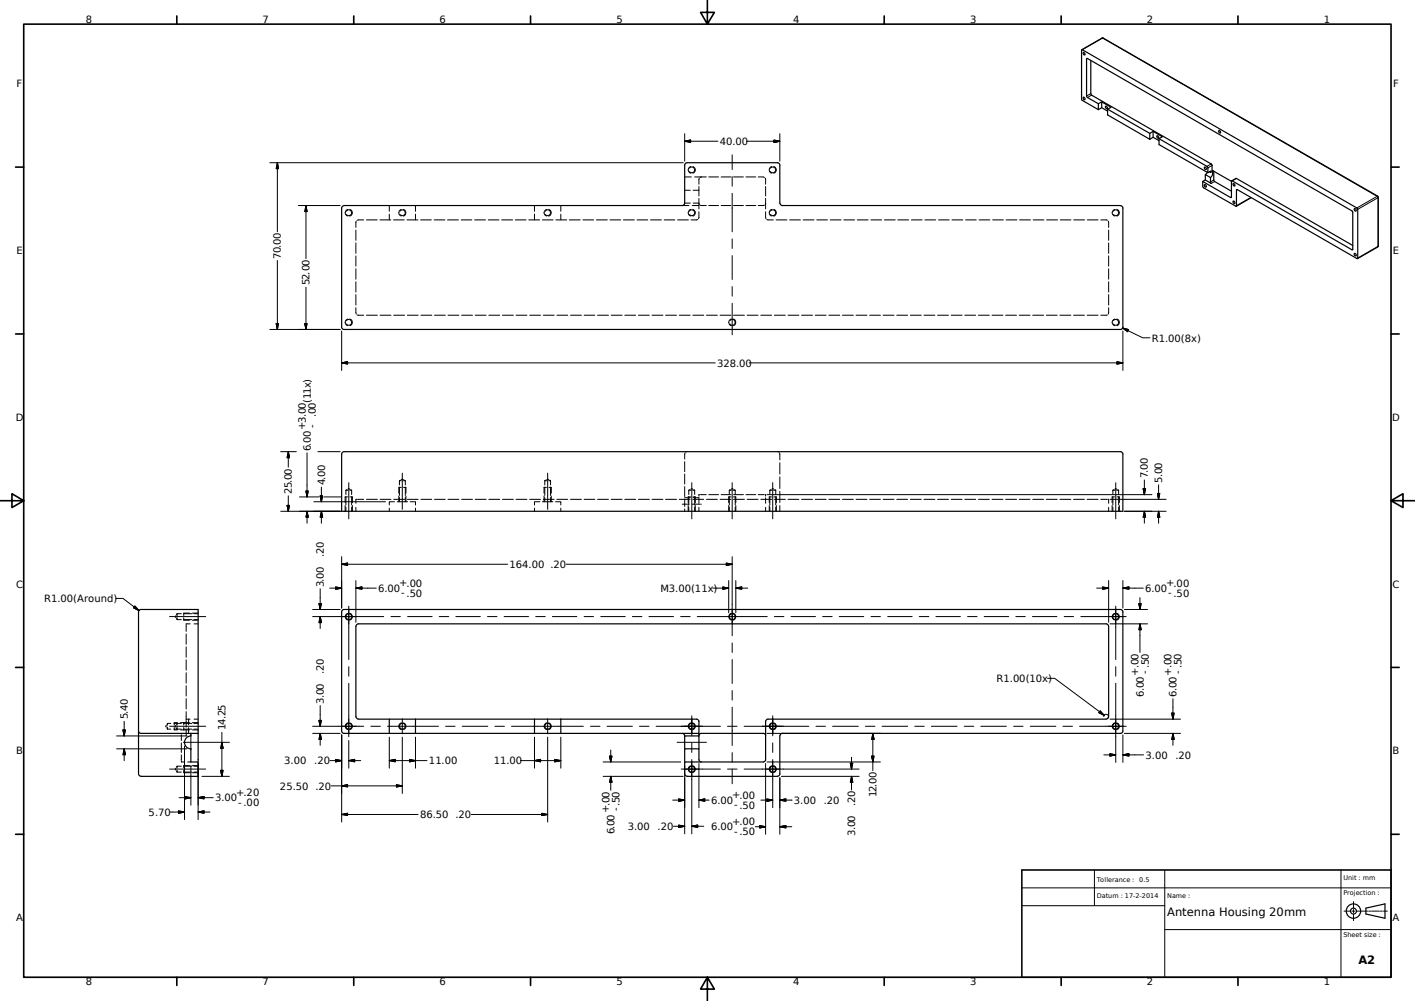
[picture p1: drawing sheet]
<svg xmlns="http://www.w3.org/2000/svg" width="594mm" height="420mm" viewBox="0 0 594 420" stroke-linecap="round" stroke-linejoin="round" font-family="sans-serif">
<g fill="none" stroke="#000" stroke-width=".5">
<path d="M463.1 16h-.5l-8.5 4.9M463.2 16l115.2 66.3M454.8 22l.6 .3v.8l-.6-.5zM458 25.4v13.9l.3 .6 50.4 29 .2 3 .3-.2 7.8 4.4M454.4 42.1l6.7 3.9M454.4 42.2l-.3-.4 .1-20.9 115.7 66.5 .1 21.1-50.5-28.9M454.8 40.9l.6 .2v.8l-.4-.2zM461.1 43.5l-4.5-2.6-.4-.6 .2-15.8 111.2 64M462.5 42.8v2.4M465 45.8l1.5-.8-4-2.2-1.4 .7v2.5l1.4-.8 2.5 1.5M465 45.8v2.4l17.7 10.3M465 45.8l17.7 10.2"/>
<path d="M482.7 56l1.4-.8 3.9 2.2-1.4 .8M482.7 58.5l1.4-.9 2.5 1.4M482.7 56v2.5M484.1 55.2v2.4M485.7 57l.7 .3v.8l-.7-.5zM486.6 58.2l20.3 11.7 .2 2.6-20.5-11.8zM511.7 54.8l.6 .3v.8l-.4-.2zM504.9 76.2v2l.4 .7 13.6 7.7 .2-6.8 .4-.2M505.7 70.1l.6 .3v.8l-.6-.5zM506 73.3l2.2 1.2v2.1l.3 .4-2.5-1.5zM506 75.5l-1.1 .7 11.7 6.7 .4-.3v-6.5M506.9 72.3l-.9 1"/>
<path d="M507.8 72.1l.4 .2M508.2 72.3l.6-.1 .3 .5-.1 .7-.8 1.1M508.2 72.3v-.4l-1.1 .6M509.6 71.9v3.6l.3 .7 7.1 4.1M517 76.1l.3-.2 50.3 28.9M517.1 75.9l1.9-1.1 49 28.2M517.7 77.1l.7 .2v.8l-.7-.5zM144.4 86.3l-.7 .3-.3 .7v50l.3 .7 .7 .3M287.4 85.3l-.3 .7-.7 .3h-141.9M287.5 85.3v-16l.3-.7 .6-.3 38.4 .1 .6 .9v16M327.5 85.3l.3 .7 .7 .3h141.9M470.4 86.3l.7 .3 .3 .7"/>
<path d="M471.4 87.3v50M525.3 83l-6.3 3.6M567.6 88.5l.4 .6-.1 15.5-.3 .2M578.4 82.4l.3 .4-.1 20.4-.2 .4M578.4 103.7l-8.5 4.9M144.5 138.3h325.9M471.4 137.3l-.3 .7-.7 .3M471.4 190.6l-.3-.7-.7-.3h-325.9l-.8 .3-.3 .7v24h328v-24M471.4 256.8v50M471.4 256.8l-.3-.7-.7-.3h-325.9l-1 .6-.1 50.4 .7 1h91.3M150.4 261.9h314l.7 .2 .3 .7M150.5 261.9l-.7 .2-.4 .7 .1 38 .3 .7 .7 .3"/>
<path d="M465.5 262.8v38M58.2 306.8l.3 .7 .7 .3h24M80.1 307.8v1.1M80.1 314.3v5.5h3.1v5.1M80.2 308.9a2.7 2.7 0 0 0-2.7 2.7 2.7 2.7 0 0 0 2.7 2.7M83.2 319.8v-64l-24.4 .1-.6 .9v68l.3 .7 .7 .3M150.4 301.9h13M174.4 301.9h118l.7 .2 .3 .7v5h-58M174.4 301.9v5.9M174.4 301.9h-11v5.9M224.4 301.9v5.9M235.4 301.9v5.9"/>
<path d="M286.4 307.8l.7 .3 .3 .7M287.5 319.8v-5.5h5.9v4.5l.3 .7 .7 .3M287.5 314.3v-5.4h5.9v5.4M287.5 308.8v.1M293.4 308.8l.3-.7 .7-.3h26l.8 .3 .2 .7M293.4 307.8v1.1M321.4 318.8l-.2 .7-.8 .3h-32.9v5.1l.3 .6 .7 .3M327.4 308.8v16l-.3 .7-.7 .3M464.4 301.9h-142l-.7 .2-.3 .7v16M465.4 300.8l-.3 .7-.7 .3M471.4 306.8l-.3 .7-.7 .3h-141.9l-.7 .3-.3 .7M83.2 324.8v1.1h-24"/>
<path d="M288.4 325.9h38M429 365.2h155v45h-155zM573.5 381.2l8-1.8v6l-8-1.8z"/>
<circle cx="464.5" cy="45.2" r=".55"/>
<circle cx="506" cy="78.1" r=".55"/>
<circle cx="518.1" cy="85" r=".54"/>
<circle cx="569" cy="88.2" r=".56"/>
<circle cx="569" cy="107" r=".56"/>
<circle cx="146.5" cy="258.8" r="1.24"/>
<circle cx="307.4" cy="258.8" r="1.24"/>
<circle cx="468.4" cy="258.8" r="1.25"/>
<circle cx="146.5" cy="304.8" r="1.24"/>
<circle cx="168.9" cy="304.8" r="1.24"/>
<circle cx="230" cy="304.8" r="1.24"/>
<circle cx="290.4" cy="304.8" r="1.24"/>
<circle cx="324.5" cy="304.8" r="1.24"/>
<circle cx="468.4" cy="304.8" r="1.24"/>
<circle cx="290.4" cy="322.8" r="1.25"/>
<circle cx="324.5" cy="322.8" r="1.24"/>
<circle cx="568.2" cy="382.4" r="1.24"/>
<circle cx="568.2" cy="382.4" r="3"/>
</g>
<g fill="none" stroke="#000" stroke-width=".42">
<path d="M462.7 16h.5M454.4 20.9l8.5-4.9 115.3 66.4-8.5 4.9M456.6 24.6l-.4 .1M458 39.3l-1.8 1M458.3 39.9l-1.7 1M287.5 59.3l2.5-.5v1zM287.5 56.1v11.6M290 58.8l-2.5 .5h13.9M313.4 59.3h14l-2.5 .5M324.9 58.8l2.5 .5-2.5 .5zM327.4 56.1v11.6M113.3 68.3h173.5"/>
<path d="M116.5 68.3l.4 2.5h-1zM116.9 70.8l-.5-2.5v29M287.5 79.9h2.3M287.5 74.3h2.8M289.5 70.6l.1-.2a1.22 1.22 0 0 1 1.3-.2 1.22 1.22 0 0 1 .8 1.1l-.2 .7a1.19 1.19 0 0 1-2 0M290 69.9a1.44 1.44 0 0 0-1.1 1.4 1.44 1.44 0 0 0 1.1 1.4M290.9 69.9a1.46 1.46 0 0 1 1 1.4 1.46 1.46 0 0 1-1 1.4M291 79.9h2.4M291.6 74.3h4.9M293.4 78.3v4M293.6 74.8l-.2 2.5M294.4 74.3l-.5 .2"/>
<path d="M297.6 74.3h4.1M302.8 74.3h4.1M307.4 65v6.2M307.4 74.1v4M308 74.3h4.1M313.2 74.3h4.1M318.3 74.3l2.6 .2M321.3 74.8l.1 .5M321.4 75.3v2M321.4 78.3v4M323.5 70.6l.1-.2a1.25 1.25 0 0 1 2.1 .9 1.26 1.26 0 0 1-.7 1.1 1.26 1.26 0 0 1-1.4-.1l-.1-.3M324 69.9a1.47 1.47 0 0 0-1 1.4 1.47 1.47 0 0 0 1 1.4"/>
<path d="M324.9 69.9a1.45 1.45 0 0 1 1 1.4 1.45 1.45 0 0 1-1 1.4M508.5 68.8l-1.8 1M508.9 69.4l-1.8 1.1M509.2 71.7l-.3 .2M509.6 75.5l-1.4 .9M509.9 76.2l-1.4 .8M519.1 74.9l-1.8 1M519.5 79.6l-.4 .2M125.3 86.3h17.5M128.5 86.3l.4 2.5h-.9zM128.9 88.8l-.4-2.5v22.3M145.5 88.6l.1-.2a1.22 1.22 0 0 1 1.7 .1 1.22 1.22 0 0 1-.1 1.7 1.22 1.22 0 0 1-1.7-.2"/>
<path d="M146 87.9a1.41 1.41 0 0 0-1.1 1.4 1.41 1.41 0 0 0 1.1 1.4M146.9 87.9a1.5 1.5 0 0 1 1 1.4 1.5 1.5 0 0 1-1 1.4M149.4 96.6v4.3M149.5 92.8l-.1 2.7M152.7 92.3l-2.8 .1M153.9 92.3h4.5M159.5 92.3h4.6M163.4 86.3v2.4M163.4 89.9v2.4M165.2 92.3h4.5M168 88.6l.1-.2a1.23 1.23 0 0 1 1.6 0 1.23 1.23 0 0 1 .3 1.6l-1.2 .5-.8-.5M168.5 87.9a1.43 1.43 0 0 0-1.1 1.4 1.43 1.43 0 0 0 1.1 1.4"/>
<path d="M169.4 87.9a1.52 1.52 0 0 1 1 1.4 1.52 1.52 0 0 1-1 1.4M170.9 92.3h4.6M174.4 86.3v2.4M174.4 89.9v2.4M176.6 92.3h4.5M182.2 92.3h4.6M187.9 92.3h4.6M193.6 92.3h4.5M199.3 92.3h4.5M205 92.3h4.5M210.6 92.3h4.6M216.3 92.3h4.5"/>
<path d="M222 92.3h4.6M224.4 86.3v2.4M224.4 89.9v2.4M227.7 92.3h4.5M229 88.6l.1-.2a1.23 1.23 0 0 1 1.7 0 1.23 1.23 0 0 1 0 1.8 1.23 1.23 0 0 1-1.7 0l-.1-.2M229.5 87.9a1.41 1.41 0 0 0-1.1 1.4 1.41 1.41 0 0 0 1.1 1.4M230.4 87.9a1.5 1.5 0 0 1 1 1.4 1.5 1.5 0 0 1-1 1.4M233.4 92.3h4.5M235.4 86.3v2.4M235.4 89.9v2.4M239 92.3h4.6M244.7 92.3h4.5"/>
<path d="M250.4 92.3h4.6M256.1 92.3h4.5M261.7 92.3h4.6M267.5 92.3h4.5M273.1 92.3h4.6M278.8 92.3h4.5M284.5 92.3h4.5M286.4 86.3h2.8M287.5 85.3h2.3M289.5 88.6l.1-.2a1.22 1.22 0 0 1 1.8 .1 1.22 1.22 0 0 1-.2 1.7 1.22 1.22 0 0 1-1.7-.2M290 87.9a1.41 1.41 0 0 0-1.1 1.4 1.41 1.41 0 0 0 1.1 1.4M290.6 86.3h2.8"/>
<path d="M290.9 87.9a1.5 1.5 0 0 1 1.1 1.4 1.5 1.5 0 0 1-1.1 1.4M291 85.3h2.4M292.9 92.2l-2.8 .1M293.4 83.3v4.4M293.4 88.9l-.1 2.9M293.4 85.3l.2 .5M293.9 86.1l2.6 .2M297.6 86.3h4.1M302.8 86.3h4.1M307.4 81.1v16.2M308 86.3h4.1M313.2 86.3h4.1"/>
<path d="M320.9 86.1l-2.6 .2M321.4 83.3v4.4M321.4 88.9l.2 2.9M321.4 85.3l-.1 .5M321.9 92.2l2.8 .1M323.5 88.6l.1-.2a1.25 1.25 0 0 1 1.4-.2 1.25 1.25 0 0 1 .7 1.1 1.26 1.26 0 0 1-.9 1.1 1.26 1.26 0 0 1-1.3-.4M324 87.9a1.43 1.43 0 0 0-1 1.4 1.43 1.43 0 0 0 1 1.4M324.9 87.9a1.5 1.5 0 0 1 1 1.4 1.5 1.5 0 0 1-1 1.4M325.8 92.3h4.6M331.5 92.3h4.5M337.2 92.3h4.5M342.9 92.3h4.5"/>
<path d="M348.6 92.3h4.5M354.3 92.3h4.5M359.9 92.3h4.6M365.6 92.3h4.5M371.3 92.3h4.6M376.9 92.3h4.6M382.6 92.3h4.5M388.3 92.3h4.6M394 92.3h4.5M399.7 92.3h4.5M405.4 92.3h4.5M411 92.3h4.6"/>
<path d="M416.8 92.3h4.4M422.4 92.3h4.6M428 92.3h4.6M433.8 92.3h4.5M439.4 92.3h4.6M445.1 92.3h4.5M450.8 92.3h4.6M456.5 92.3h4.5M462.1 92.3l2.9 .1M465.3 92.8l.2 2.7M465.5 96.6v4.3M467.5 88.6l.1-.2a1.22 1.22 0 0 1 1.7 .1 1.22 1.22 0 0 1-.1 1.7 1.22 1.22 0 0 1-1.7-.2"/>
<path d="M468 87.9a1.41 1.41 0 0 0-1.1 1.4 1.41 1.41 0 0 0 1.1 1.4M468.9 87.9a1.5 1.5 0 0 1 1.1 1.4 1.5 1.5 0 0 1-1.1 1.4M517 82.6l-.4 .3M525.1 82.9l-6 3.4M570 87.9l8.5-4.9v20.4l-8.5 4.9M578.4 82.3l-.2 .1 .3 .6 .2-.2M116.4 109.3v29M149.4 102v4.3M149.4 107.4v4.3M149.4 112.8v4.4M149.4 118.3v4.3M307.4 100.3v4"/>
<path d="M307.4 107.3v10M465.5 102v4.3M465.5 107.4v4.3M465.5 112.8v4.4M465.5 118.3v4.3M568 104.6l-.4 .2M578.7 103.2l-.3 .5M113.3 138.3h29.5M115.9 135.8h1l-.4 2.5zM115.9 135.8l.6 2.5M128 135.8h.9l-.4 2.5zM128 135.8l.5 2.5"/>
<path d="M128.5 120.6v17.7M143.4 138.9v16.6M145.5 134.6l.1-.3a1.24 1.24 0 0 1 1.7 .1 1.24 1.24 0 0 1 0 1.7 1.24 1.24 0 0 1-1.7 .1l-.1-.2M146 133.9a1.44 1.44 0 0 0-1.1 1.4 1.44 1.44 0 0 0 1.1 1.4M146.9 133.9a1.45 1.45 0 0 1 1.1 1.4 1.45 1.45 0 0 1-1.1 1.4M149.4 123.7v4.3M149.4 129.1l.1 2.7M149.9 132.2l2.8 .1M153.9 132.3h4.5M159.6 132.3h4.5M165.3 132.3h4.6M171 132.3h4.6"/>
<path d="M176.7 132.3h4.6M182.4 132.3h4.5M188.1 132.3h4.5M193.8 132.3h4.6M199.5 132.3h4.6M205.2 132.3h4.6M210.9 132.3h4.6M216.7 132.3h4.5M222.4 132.3h4.5M228.1 132.3h4.6M233.8 132.3h4.6M239.5 132.3h4.6"/>
<path d="M245.2 132.3h4.5M250.9 132.3h4.6M256.6 132.3h4.6M262.3 132.3h4.6M268 132.3h4.6M273.7 132.3h4.6M279.5 132.3h4.5M285.2 132.3h4.6M290.9 132.3h4.6M296.6 132.3h4.6M302.3 132.3h4.6M306.4 134.6a1.23 1.23 0 0 1 1.4-.5 1.23 1.23 0 0 1 .9 1.2l-.2 .7a1.24 1.24 0 0 1-2.1 0"/>
<path d="M307 133.9a1.47 1.47 0 0 0-1.1 1.4 1.47 1.47 0 0 0 1.1 1.4M307.4 120.3v4M307.4 127.3v13.2M307.9 133.9a1.47 1.47 0 0 1 1 1.4 1.47 1.47 0 0 1-1 1.4M308 132.3h4.5M313.7 132.3h4.6M319.4 132.3h4.6M325.1 132.3h4.6M330.8 132.3h4.6M336.5 132.3h4.6M342.3 132.3h4.5M348 132.3h4.5"/>
<path d="M353.7 132.3h4.6M359.4 132.3h4.6M365.1 132.3h4.5M370.8 132.3h4.5M376.5 132.3h4.6M382.2 132.3h4.6M387.9 132.3h4.6M393.6 132.3h4.6M399.4 132.3h4.5M405.1 132.3h4.5M410.8 132.3h4.5M416.5 132.3h4.6"/>
<path d="M422.2 132.3h4.6M427.9 132.3h4.5M433.6 132.3h4.5M439.3 132.3h4.6M445 132.3h4.6M450.7 132.3h4.6M456.4 132.3h4.6M465 132.2l-2.9 .1M465.5 123.7v4.3M465.5 129.1l-.2 2.7M467.5 134.6l.1-.3a1.24 1.24 0 0 1 1.7 .1 1.24 1.24 0 0 1 0 1.7 1.24 1.24 0 0 1-1.7 .1l-.1-.2M468 133.9a1.44 1.44 0 0 0-1.1 1.4 1.44 1.44 0 0 0 1.1 1.4"/>
<path d="M468.9 133.9a1.45 1.45 0 0 1 1.1 1.4 1.45 1.45 0 0 1-1.1 1.4M471.4 137.7l2.4 .6-.4 .9zM471.4 138.9v16.6M473.8 138.4l-2.4-.7 8.3 4.1h3.1M143.4 152.3l2.5-.5v1zM145.9 151.8l-2.5 .5h156.9M314.6 152.3h156.8M468.9 151.8l2.5 .5-2.5 .5zM471.4 152.3l-2.5 .5M117.8 189.6h6.6M121 189.6l.5 2.5h-1zM121.5 192.1l-.5-2.5v6.5"/>
<path d="M128.9 190.1v18.5l-.4-2.5M133.5 189.6h9.3M168.9 198.6v15.2M229.9 198.6v15.2M287.5 193.8v4.2M287.5 199v4.2M287.6 190.1l-.1 2.6M288.4 189.6l-.5 .1M326.4 189.6l.6 .1M327.3 190.1l.1 2.9M327.4 194.2v4.8M117.8 214.6h25.5"/>
<path d="M120.5 212.1h1l-.5 2.5zM121 208.1v6.5l-.5-2.5M125.7 208.6h8.2M128.5 206.1h.9l-.5 2.5zM128.9 214.6l.5 2.5h-.9zM129.4 217.1l-.5-2.5v5M131.8 210.6h14.5M134.4 208.1h1.1l-.6 2.5zM134.4 208.1l.5 2.5M134.9 204.4v6.2M134.9 214.6l.6 2.5h-1.1zM135.5 217.1l-.6-2.5v5"/>
<path d="M135.9 208.6h7.4M144.9 212.2v2.4M145.2 205.8h.8M145.2 205.8v1.8M145.2 208.4v3.5M145.2 212.8v1.8M145.6 205.5l-.4 .3M145.9 208.6h-1v2.4M146 205.3l.4-.2 .5 .2M146.4 202.6v15.2M146.5 210.6h15.4M146.9 205.8h.7"/>
<path d="M146.9 208.6h1.1v2.4M147.3 205.5l.3 .3M147.6 205.8v1.8M147.6 208.4v3.5M147.6 212.8v1.8M148 212.2v2.4M149.4 213v1.6M149.8 209.6h-.4v1.6M150.1 209.6h2.6M153.9 209.6h4.5M159.6 209.6h4.5M163.4 213.3v1.3"/>
<path d="M165.3 209.6h4.6M165.6 210.6h-2.2v1.4M166.7 210.6h4.4M167.4 208.2v2.4M167.7 204.4v3.5M167.7 208.8v1.8M168.1 201.5l-.4 .3M168.5 204.6h-1.1v2.4M168.5 201.8h-.8v1.8M168.5 201.3l.4-.2 .5 .2M169.3 201.8h.9v1.8M169.4 204.6h1v2.4"/>
<path d="M169.7 201.5l.5 .3M170.2 204.4v3.5M170.2 208.8v1.8M170.4 208.2v2.4M171 209.6h4.6M172.2 210.6h2.2v1.4M174.4 213.3v1.3M176.7 209.6h4.6M182.4 209.6h4.5M188.1 209.6h4.5M193.8 209.6h4.6M199.5 209.6h4.6"/>
<path d="M205.2 209.6h4.6M210.9 209.6h4.6M216.7 209.6h4.5M222.4 209.6h4.5M224.4 213.3v1.3M226.6 210.6h-2.2v1.4M227.7 210.6h4.4M228.1 209.6h4.6M228.4 208.2v2.4M228.7 204.4v3.5M228.7 208.8v1.8M229.1 201.5l-.4 .3"/>
<path d="M229.4 204.6h-1v2.4M229.6 201.8h-.9v1.8M229.6 201.3l.3-.2 .4 .2M230.3 201.8h.8v1.8M230.4 204.6h1.1v2.4M230.7 201.5l.4 .3M231.1 204.4v3.5M231.1 208.8v1.8M231.5 208.2v2.4M233.2 210.6h2.3v1.4M233.8 209.6h4.6M235.4 213.3v1.3"/>
<path d="M239.5 209.6h4.6M245.2 209.6h4.5M250.9 209.6h4.6M256.6 209.6h4.6M262.3 209.6h4.6M268 209.6h4.6M273.7 209.6h4.6M279.5 209.6h4.5M285.2 209.6h4.6M286.4 211.6h2.8M287.5 208.9h2.3M287.5 204.2v4.2"/>
<path d="M287.5 209.5v3.1M287.5 213.6v1M288.9 212.2v2.4M289.2 205.8h.8M289.2 205.8v1.8M289.2 208.4v3.5M289.2 212.8v1.8M289.6 205.5l-.4 .3M289.9 208.6h-1v2.4M290 205.3l.4-.2 .4 .2M290.4 202.6v15.2M290.6 211.6h3.1"/>
<path d="M290.8 205.8h.8M290.9 209.6h4.6M290.9 208.6h1v2.4M291 208.9h2.4M291.3 205.5l.4 .3M291.6 205.8v1.8M291.6 208.4v3.5M291.6 212.8v1.8M291.9 212.2v2.4M293.4 209v2.2M293.4 213v1.6M293.7 207.6h-.3v.7"/>
<path d="M294.1 211.6h.3M294.1 207.6h2.4M296.6 209.6h4.6M297.6 207.6h4.1M302.3 209.6h4.6M302.8 207.6h4.1M305.9 212.2v2.4M306.2 205.8h.8M306.2 205.8v1.8M306.2 208.4v3.5M306.2 212.8v1.8M306.6 205.5l-.4 .3"/>
<path d="M306.9 208.6h-1v2.4M307 205.3l.4-.2 .5 .2M307.4 202.6v15.2M307.8 205.8h.9M307.9 208.6h1v2.4M308 209.6h4.5M308 207.6h4.1M308.2 205.5l.5 .3M308.7 205.8v1.8M308.7 208.4v3.5M308.7 212.8v1.8M308.9 212.2v2.4"/>
<path d="M313.2 207.6h4.1M313.7 209.6h4.6M318.3 207.6h2.4M319.4 209.6h4.6M321.1 207.6h.3v.7M321.4 209v2.2M321.4 213v1.6M322 207.6h2.3M323 212.2v2.4M323.2 205.8h.8M323.2 205.8v1.8M323.2 208.4v3.5"/>
<path d="M323.2 212.8v1.8M323.6 205.5l-.4 .3M323.9 208.6h-.9v2.4M324 205.3l.4-.2 .5 .2M324.4 202.6v15.2M324.5 207.6h143.8M324.9 205.8h.8M324.9 208.6h1v2.4M325.1 209.6h4.6M325.2 205.5l.5 .3M325.7 205.8v1.8M325.7 208.4v3.5"/>
<path d="M325.7 212.8v1.8M325.9 212.2v2.4M327.4 200.2v4.8M327.4 206.2v4.8M327.4 212.2v2.4M330.8 209.6h4.6M336.5 209.6h4.6M342.3 209.6h4.5M348 209.6h4.5M353.7 209.6h4.6M359.4 209.6h4.6M365.1 209.6h4.5"/>
<path d="M370.8 209.6h4.5M376.5 209.6h4.6M382.2 209.6h4.6M387.9 209.6h4.6M393.6 209.6h4.6M399.4 209.6h4.5M405.1 209.6h4.5M410.8 209.6h4.5M416.5 209.6h4.6M422.2 209.6h4.6M427.9 209.6h4.5M433.6 209.6h4.5"/>
<path d="M439.3 209.6h4.6M445 209.6h4.6M450.7 209.6h4.6M456.4 209.6h4.6M462.1 209.6h2.7M465.1 209.6h.4v1.6M465.5 213v1.6M466 209.6h2.3M466.9 212.2v2.4M467.2 205.8h.8M467.2 205.8v1.8M467.2 208.4v3.5"/>
<path d="M467.2 212.8v1.8M467.6 205.5l-.4 .3M467.9 208.6h-1v2.4M468 205.3l.4-.2 .4 .2M468.4 202.6v15.2M468.6 209.6h21M468.6 207.6h15M468.8 205.8h.8v1.8M468.9 208.6h1.1v2.4M469.3 205.5l.3 .3M469.6 208.4v3.5M469.6 212.8v1.8"/>
<path d="M470 212.2v2.4M472 214.6h17.6M479.9 205.1h1.1l-.5 2.5zM480.4 201.5v6.1l-.5-2.5M480.5 214.6l.5 2.5h-1.1zM481 217.1l-.6-2.5v5M486 207.1h.9l-.5 2.5zM486.4 214.6l.5 2.5h-.9zM486.4 203.5v6.1l-.4-2.5M486.9 217.1l-.5-2.5v5M143.4 236.8l2.5-.5v1.1zM143.4 233.7v21.5"/>
<path d="M145.9 236.3l-2.5 .5h69.7M237.7 236.8h69.7l-2.5 .6M304.9 236.3l2.5 .5-2.5 .6zM307.4 233.7v33.2M48.6 251.2h3l6.8 5.1-2.3-1.2M56.6 254.4l1.8 1.9-2.3-1.2zM71.2 258.8h15.2M73.9 258.4l-.3 .4 .3 .5M74.1 259.6l.3 .5M74.4 257.6v.8M74.4 259.2v.9M74.4 257.6h1.7"/>
<path d="M74.4 257.6l-.3 .5M77 257.6h3.5M77.2 259.3v1h2.4M79.6 257.3h-2.4v1.1M80.8 257.3h2.4M81.4 257.6h1.8M131.2 258.8h29.9M131.2 255.8h11.6M133.9 253.3h1l-.5 2.5zM134.4 258.8l.5 2.6h-1zM134.4 247.1v8.7l-.5-2.5M138.4 246.9h5l-2.5 .4"/>
<path d="M140.9 246.4l2.6 .5-2.6 .4zM143.2 258.8h6.4M146 257.5a1.41 1.41 0 0 0-1.1 1.3 1.41 1.41 0 0 0 1.1 1.4M146.4 255.6v6.4M146.4 254.4v22.4M146.9 257.4a1.5 1.5 0 0 1 1 1.4 1.5 1.5 0 0 1-1 1.5M149.4 246.9l2.6-.5v.9zM149.4 243.7v15M149.4 258.9v2.3M152 246.4l-2.6 .5h8.6M164.1 258.8h4M171.1 258.8h10.3"/>
<path d="M184.4 258.8h4M191.4 258.8h10.3M204.7 258.8h4M211.6 258.8h10.3M224.9 258.8h4M231.9 258.8h10.3M245.2 258.8h4M252.2 258.8h10.3M265.5 258.8h4M272.5 258.8h10.3M285.8 258.8h4M292.7 258.8h29.4"/>
<path d="M299.3 246.9h6.6l-2.4 .4M303.5 246.4l2.5 .5-2.5 .4zM305.9 243.7v13.5M307 257.5a1.43 1.43 0 0 0-1.1 1.3 1.43 1.43 0 0 0 1.1 1.4M307.4 255.6v6.4M307.9 257.4a1.53 1.53 0 0 1 1 1.4 1.53 1.53 0 0 1-1 1.5M308.9 246.9l2.5-.5v.9zM308.9 243.7v13.5M311.4 246.4l-2.5 .5h5M325.1 258.8h4M332.1 258.8h10.3M345.4 258.8h4"/>
<path d="M352.4 258.8h10.2M365.7 258.8h3.9M372.7 258.8h10.3M385.9 258.8h4M392.9 258.8h10.3M406.2 258.8h4M413.2 258.8h10.3M426.5 258.8h4M433.4 258.8h10.3M446.8 258.8h3.9M453.8 258.8h19M460.4 246.9h5.1l-2.6 .4"/>
<path d="M462.9 246.4l2.6 .5-2.6 .4zM465.3 258.8h6.3M465.5 243.7v15M465.5 258.9v2.3M468 257.5a1.41 1.41 0 0 0-1.1 1.3 1.41 1.41 0 0 0 1.1 1.4M468.4 255.6v6.4M468.4 254.4v22.4M468.9 257.4a1.5 1.5 0 0 1 1.1 1.4 1.5 1.5 0 0 1-1.1 1.5M471.4 246.9l2.6-.5v.9zM471.4 243.7v11.5M472 255.8h9.8M474 246.4l-2.6 .5h8.6"/>
<path d="M478.2 253.3h.9l-.5 2.5zM478.6 250.9v4.9l-.4-2.5M74.4 260.1h1.7M77 260.1h3.5M78.2 262.5v2.5M78.2 266.1v4.3M78.2 271.5v4.4M78.2 277v4.3M79.8 261.9h-1.6v.3M80.8 260.3h2.4M81.4 260.1h1.8M81.5 261.9h1.7"/>
<path d="M134.9 261.4l-.5-2.6v5M146.4 279.8v4M307.4 269.9v4M307.4 276.8v10.1M466 261.9h2.3M468.4 279.8v4M468.6 261.9h13.2M478.6 261.9l.5 2.4h-.9zM479.1 264.3l-.5-2.4v12M78.2 282.4v4.3M78.2 287.8v4.3M78.2 293.2v4.4"/>
<path d="M78.2 298.7v2.5M134.4 296.1v8.7l-.5-2.4M146.4 286.8v22.4M307.4 289.9v4M307.4 296.8v16.1M439.8 284.7h3l20.8 15.6-2.3-1.2M461.9 298.4l1.7 1.9-2.3-1.2zM468.4 286.8v33.2M491.9 299.3h1.1l-.6 2.6zM492.4 293.3v8.6l-.5-2.6M49 308.9h29.5M49 314.3h29.5"/>
<path d="M51.6 306.4h1l-.5 2.5zM52.1 302.7v6.2l-.5-2.5M52.1 314.3l.5 2.5h-1zM52.6 316.8l-.5-2.5v5M69.9 304.4l-.3 .5 .3 .3M70.1 305.7l.3 .3M70.3 303.6v.8M70.3 305.2v.8M70.3 303.6h1.4M70.3 306h1.4M70.4 303.6l-.3 .4M71.2 304.8h15.2"/>
<path d="M73 303.6h3.1M73 306h3.1M73.1 305.4v1h1.4M73.9 304.4l-.3 .5 .3 .3M74.1 304l.3-.4v.8M74.4 305.2v.8l-.3-.3M74.5 303.3h-1.4v1M75.8 303.3h3.8M75.8 306.4h3.8M76.1 319.5v.3h1.4M76.1 307.8v.3M76.1 308.5v2.3"/>
<path d="M76.1 311.8v4M76.1 316.8v2.4M77 311.6h19.3M77 303.6h3.5M77 306h3.5M77.2 303.3v1M77.2 305.4v1M77.5 313.2v9.5M78.2 301.5v.7M78.2 302.5v2.7M78.2 306.4v2.4M78.2 301.9h1.6"/>
<path d="M78.8 319.8h1.3M79.2 301.9v2.3M79.2 305.4v2.4M80.1 308.4v6.3M80.8 303.3h2.4M80.8 306.4h2.4M81.4 303.6h1.8M81.4 306h1.8M81.5 301.9h1.7M93.1 311.6l.6 2.5h-1.1zM93.1 307.4v18.5M93.1 311.6l.6 2.5"/>
<path d="M131.2 304.8h21.5M131.2 307.8h11.6M133.9 302.4h1l-.5 2.5zM134.4 307.8l.5 2.6h-1zM134.9 310.4l-.5-2.6v5M138.5 319.3h4.9l-2.5 .5M140.9 318.7l2.6 .6-2.6 .5zM143.2 304.8h6.4M143.4 308.5v36.5M146 303.4a1.44 1.44 0 0 0-1.1 1.4 1.44 1.44 0 0 0 1.1 1.4M146.4 319.3l2.5-.6v1.1zM146.4 301.7v6.3"/>
<path d="M146.4 310.8v11.6M146.9 303.4a1.45 1.45 0 0 1 1.1 1.4 1.45 1.45 0 0 1-1.1 1.4M148.9 318.7l-2.5 .6h5M155.7 304.8h4M162.7 304.8h21.4M163.4 319.3l2.5-.6v1.1zM163.4 309.4v13M165.9 318.7l-2.5 .6h15.9M168.5 303.4a1.47 1.47 0 0 0-1.1 1.4 1.47 1.47 0 0 0 1.1 1.4M168.9 301.7v6.3M168.9 309.4v23.6M169.4 303.4a1.47 1.47 0 0 1 1 1.4 1.47 1.47 0 0 1-1 1.4"/>
<path d="M171.9 318.7l2.5 .6-2.5 .5zM174.4 309.4v13M174.4 319.3l-2.5 .5M187.1 304.8h4M194 304.8h10.8M207.8 304.8h4M214.7 304.8h30.2M218.5 319.3h16.9l-2.5 .5M224.4 319.3l2.6-.6v1.1zM224.4 309.4v13M227 318.7l-2.6 .6M229.5 303.4a1.44 1.44 0 0 0-1.1 1.4 1.44 1.44 0 0 0 1.1 1.4"/>
<path d="M229.9 301.7v6.3M229.9 309.4v35.6M230.4 303.4a1.45 1.45 0 0 1 1.1 1.4 1.45 1.45 0 0 1-1.1 1.4M232.9 318.7l2.6 .6-2.6 .5zM235.4 309.4v13M247.9 304.8h4M253.2 319.8h32.6M254.9 304.8h10.6M255.9 317.4h1l-.5 2.4zM256.4 314.8v5l-.5-2.4M268.5 304.8h4M275.5 304.8h27"/>
<path d="M284.3 311.6h12.3M287.3 304.8h6.3M290 303.4a1.44 1.44 0 0 0-1.1 1.4 1.44 1.44 0 0 0 1.1 1.4M290.4 319.6v6.4M290.4 301.7v6.3M290.4 300.5v8.3M290.4 311.8v4M290.4 318.8v31.2M290.9 303.4a1.45 1.45 0 0 1 1.1 1.4 1.45 1.45 0 0 1-1.1 1.4M305.4 304.8h4M307.4 315.9v4M312.4 304.8h27.2"/>
<path d="M321.2 304.8h6.4M322 319.8h2.3M322 307.8h2.3M324 303.4a1.47 1.47 0 0 0-1 1.4 1.47 1.47 0 0 0 1 1.4M324.4 319.6v6.4M324.4 301.7v6.3M324.4 300.5v8.3M324.4 311.8v4M324.4 318.8v20.2M324.5 319.8h45.1M324.5 307.8h45.1M324.9 303.4a1.45 1.45 0 0 1 1 1.4 1.45 1.45 0 0 1-1 1.4"/>
<path d="M342.6 304.8h4M349.6 304.8h10.8M357.5 317.9v4.9l-.5-2.5M363.3 304.8h4M366 317.4h1l-.5 2.4zM366 317.4l.5 2.4M366.5 307.8l.5 2.6h-1zM367 310.4l-.5-2.6v15.6M370.3 304.8h10.8M384 304.8h4M391 304.8h10.8M404.8 304.8h4"/>
<path d="M411.8 304.8h10.7M425.6 304.8h3.9M432.6 304.8h10.7M446.3 304.8h4M453.3 304.8h19.5M463.4 300.8a.99 .99 0 0 1 1.4-.9 .99 .99 0 0 1 .4 1.5M463.4 316.8h5l-2.4 .6M465.3 304.8h6.3M466 316.3l2.4 .5-2.4 .6zM466 301.9h2.3M468 303.4a1.44 1.44 0 0 0-1.1 1.4 1.44 1.44 0 0 0 1.1 1.4M468.4 301.7v6.3"/>
<path d="M468.6 301.9h27M468.9 303.4a1.45 1.45 0 0 1 1.1 1.4 1.45 1.45 0 0 1-1.1 1.4M471.4 316.8l2.6-.5v1.1zM471.4 308.5v11.5M472 307.8h23.6M474 316.3l-2.6 .5h8.7M492.4 307.8l.6 2.6h-1.1zM493 310.4l-.6-2.6v5M71.2 322.8h15.2M73.9 322.4l-.3 .4 .3 .5M74.1 323.6l.3 .5M74.4 321.6v.8"/>
<path d="M74.4 323.3v.8M74.4 321.6h1.7M74.4 324.1h1.7M74.4 321.6l-.3 .4M75.2 334.8h4.9M77 321.6h3.5M77 324.1h3.5M77.2 323.3v1h2.4M77.5 322.9v21.1M77.7 334.3l2.4 .5-2.4 .5zM79.6 321.3h-2.4v1M80.1 321.4v1.3"/>
<path d="M80.1 322.9v15.1M80.1 334.8l-2.4 .5M80.8 321.3h2.4M80.8 324.3h2.4M81.4 321.6h1.8M81.4 324.1h1.8M83.2 334.8l2.5-.5v1zM83.2 320.5v2.2M83.2 322.9v21.1M84.8 325.9h11.5M85.7 334.3l-2.5 .5h6.3M92.6 323.3h1.1l-.6 2.6z"/>
<path d="M92.6 323.3l.6 2.6M139.1 329.9h29.8l-2.5 .4M143.4 329.9l2.5-.5v.9zM145.9 329.4l-2.5 .5M166.4 329.4l2.5 .5-2.5 .4zM253.2 325.9h33.6M256.4 325.9l.5 2.4h-1zM256.9 328.3l-.5-2.4v5.8M282.4 335.8h5.1l-2.6 .5M284.9 335.3l2.6 .5-2.6 .5zM286 322.8h16.5M287.3 322.8h6.3"/>
<path d="M287.5 321.4v1.3M287.5 322.9v27.1M290 321.5a1.41 1.41 0 0 0-1.1 1.3 1.41 1.41 0 0 0 1.1 1.4M290.9 321.4a1.5 1.5 0 0 1 1.1 1.4 1.5 1.5 0 0 1-1.1 1.5M293.4 335.8l2.5-.5v1zM293.4 320.5v2.2M293.4 322.9v16.1M295.9 335.3l-2.5 .5h4.4M305.4 322.8h4M307.4 322.9v6.1M312.4 322.8h48.3M319.4 335.8h5l-2.5 .5"/>
<path d="M321.2 322.8h6.4M321.4 320.5v2.2M321.4 322.9v27.3M321.9 335.3l2.5 .5-2.5 .5zM324 321.5a1.43 1.43 0 0 0-1 1.3 1.43 1.43 0 0 0 1 1.4M324.9 321.4a1.5 1.5 0 0 1 1 1.4 1.5 1.5 0 0 1-1 1.5M327.4 335.8l2.5-.5v1zM327.4 326.4v23.8M328 325.9h32.7M329.9 335.3l-2.5 .5h5.1M357 320.3h1l-.5 2.5zM357.5 325.9l.5 2.4h-1z"/>
<path d="M358 328.3l-.5-2.4v5.7M71.3 340.8h6.2l-2.6 .6M74.9 340.3l2.6 .5-2.6 .6zM83.2 340.8l2.5-.5v1.1zM85.7 340.3l-2.5 .5h4.9M143.4 341.9l2.5-.5v.9zM145.9 341.4l-2.5 .5h32.1M197.9 341.9h32l-2.5 .4M227.4 341.4l2.5 .5-2.5 .4zM282.8 346.8h4.7l-2.6 .5M284.9 346.3l2.6 .5-2.6 .5zM290.4 346.8l2.5-.5v1z"/>
<path d="M292.9 346.3l-2.5 .5h5.1M317.1 347h4.3M319 346.5l2.4 .5-2.4 .5zM321.4 347l-2.4 .5M327.4 347l2.5-.5v1zM329.9 346.5l-2.5 .5h5M429 372.7h155M459.5 365.2v15M489 365.2v45M563 365.2v45M568.3 378.4v2.7M584 365.2h-155v45"/>
<path d="M429 380.2h60M489 390.2h95M564.3 382.4h2.6M567.6 382.4h1.3M568.3 381.7v1.4M568.3 383.8v2.6M569.6 382.4h2.7M572.5 382.4h1.7M574.6 382.4h.8M575.8 382.4h3.4M579.6 382.4h.8M580.8 382.4h1.7"/>
</g>
<g fill="none" stroke="#000" stroke-width=".69">
<path d="M10 10.1h574v400.1h-574zM74.2 6.7v3.4M148.5 6.7v3.4M222.7 6.7v3.4M297 .2v9.9l-2.9-4.9h5.8l-2.9 4.9M371.2 6.7v3.4M445.5 6.7v3.4M519.7 6.7v3.4M6.5 70.1h3.5M584 70.1h3.4M6.5 140.2h3.5M584 140.2h3.4"/>
<path d="M0 210.2h10l-5-3v5.8l5-2.8M584 210.2l5 2.8v-5.8l-5 3h10M6.5 280.1h3.5M584 280.1h3.4M6.5 350.2h3.5M584 350.2h3.4M74.2 410.2v3.4M148.5 410.2v3.4M222.7 410.2v3.4M297 410.2l2.9 5h-5.8l2.9-5v10M371.2 410.2v3.4M445.5 410.2v3.4"/>
<path d="M519.7 410.2v3.4"/>
</g>
<g fill="#000">
<path d="M287.5 59.3l2.5-.5v1zM324.9 58.8l2.5 .5-2.5 .5zM116.5 68.3l.4 2.5h-1zM128.5 86.3l.4 2.5h-.9zM115.9 135.8h1l-.4 2.5zM128 135.8h.9l-.4 2.5zM471.4 137.7l2.4 .6-.4 .9zM143.4 152.3l2.5-.5v1zM468.9 151.8l2.5 .5-2.5 .5zM121 189.6l.5 2.5h-1zM120.5 212.1h1l-.5 2.5zM128.5 206.1h.9l-.5 2.5z"/>
<path d="M128.9 214.6l.5 2.5h-.9zM134.4 208.1h1.1l-.6 2.5zM134.9 214.6l.6 2.5h-1.1zM479.9 205.1h1.1l-.5 2.5zM480.5 214.6l.5 2.5h-1.1zM486 207.1h.9l-.5 2.5zM486.4 214.6l.5 2.5h-.9zM143.4 236.8l2.5-.5v1.1zM304.9 236.3l2.5 .5-2.5 .6zM56.6 254.4l1.8 1.9-2.3-1.2zM133.9 253.3h1l-.5 2.5zM140.9 246.4l2.6 .5-2.6 .4z"/>
<path d="M149.4 246.9l2.6-.5v.9zM303.5 246.4l2.5 .5-2.5 .4zM308.9 246.9l2.5-.5v.9zM462.9 246.4l2.6 .5-2.6 .4zM471.4 246.9l2.6-.5v.9zM478.2 253.3h.9l-.5 2.5zM134.4 258.8l.5 2.6h-1zM478.6 261.9l.5 2.4h-.9zM461.9 298.4l1.7 1.9-2.3-1.2zM491.9 299.3h1.1l-.6 2.6zM51.6 306.4h1l-.5 2.5zM52.1 314.3l.5 2.5h-1z"/>
<path d="M93.1 311.6l.6 2.5h-1.1zM133.9 302.4h1l-.5 2.5zM134.4 307.8l.5 2.6h-1zM140.9 318.7l2.6 .6-2.6 .5zM146.4 319.3l2.5-.6v1.1zM163.4 319.3l2.5-.6v1.1zM171.9 318.7l2.5 .6-2.5 .5zM224.4 319.3l2.6-.6v1.1zM232.9 318.7l2.6 .6-2.6 .5zM255.9 317.4h1l-.5 2.4zM366 317.4h1l-.5 2.4zM366.5 307.8l.5 2.6h-1z"/>
<path d="M466 316.3l2.4 .5-2.4 .6zM471.4 316.8l2.6-.5v1.1zM492.4 307.8l.6 2.6h-1.1zM77.7 334.3l2.4 .5-2.4 .5zM83.2 334.8l2.5-.5v1zM92.6 323.3h1.1l-.6 2.6zM143.4 329.9l2.5-.5v.9zM166.4 329.4l2.5 .5-2.5 .4zM256.4 325.9l.5 2.4h-1zM284.9 335.3l2.6 .5-2.6 .5zM293.4 335.8l2.5-.5v1zM321.9 335.3l2.5 .5-2.5 .5z"/>
<path d="M327.4 335.8l2.5-.5v1zM357 320.3h1l-.5 2.5zM357.5 325.9l.5 2.4h-1zM74.9 340.3l2.6 .5-2.6 .6zM83.2 340.8l2.5-.5v1.1zM143.4 341.9l2.5-.5v.9zM227.4 341.4l2.5 .5-2.5 .4zM284.9 346.3l2.6 .5-2.6 .5zM290.4 346.8l2.5-.5v1zM319 346.5l2.4 .5-2.4 .5zM327.4 347l2.5-.5v1z"/>
</g>
<g font-size="4.8">
<text x="490" y="384.5">Antenna Housing 20mm</text>
<text x="570.3" y="404.5">A2</text>
</g>
<g font-size="4.2">
<text x="36" y="9.8">8</text>
<text x="110.2" y="9.8">7</text>
<text x="184.5" y="9.8">6</text>
<text x="258.8" y="9.8">5</text>
<text x="333" y="9.8">4</text>
<text x="407.2" y="9.8">3</text>
<text x="481.5" y="9.8">2</text>
<text x="555.8" y="9.8">1</text>
<text x="7" y="36.7">F</text>
<text x="584.8" y="36.7">F</text>
<text x="302.2" y="60.8">40.00</text>
<text x="6.9" y="106.6">E</text>
<text x="584.8" y="106.6">E</text>
<text x="118" y="108.5" transform="rotate(-90 118 108.5)">70.00</text>
<text x="130" y="119.8" transform="rotate(-90 130 119.8)">52.00</text>
<text x="483.6" y="143.4">R1.00(8x)</text>
<text x="301.1" y="153.9">328.00</text>
<text x="130.5" y="169.2" transform="rotate(-90 130.5 169.2)">(11x)</text>
<text x="6.7" y="176.7">D</text>
<text x="132.4" y="179.6" transform="rotate(-90 132.4 179.6)">-</text>
<text x="132.6" y="175.1" transform="rotate(-90 132.6 175.1)">.00</text>
<text x="584.5" y="176.7">D</text>
<text x="128.1" y="180.4" transform="rotate(-90 128.1 180.4)">+3.00</text>
<text x="130.5" y="189.3" transform="rotate(-90 130.5 189.3)">6.00</text>
<text x="136.4" y="203.7" transform="rotate(-90 136.4 203.7)">4.00</text>
<text x="482" y="200.7" transform="rotate(-90 482 200.7)">7.00</text>
<text x="487.9" y="202.7" transform="rotate(-90 487.9 202.7)">5.00</text>
<text x="122.6" y="207.3" transform="rotate(-90 122.6 207.3)">25.00</text>
<text x="136" y="233.7" transform="rotate(-90 136 233.7)">.20</text>
<text x="213.9" y="238.4">164.00 .20</text>
<text x="6.8" y="246.7">C</text>
<text x="136" y="246.3" transform="rotate(-90 136 246.3)">3.00</text>
<text x="158.7" y="248.4">6.00</text>
<text x="167.6" y="246">+.00</text>
<text x="168.5" y="250.3">-.50</text>
<text x="277.3" y="248.4">M3.00(11x)</text>
<text x="480.8" y="248.4">6.00</text>
<text x="489.7" y="246">+.00</text>
<text x="490.4" y="250.3">- .50</text>
<text x="584.6" y="246.7">C</text>
<text x="18.6" y="252.8">R1.00(Around)</text>
<text x="136" y="282.8" transform="rotate(-90 136 282.8)">.20</text>
<text x="418.4" y="286.3">R1.00(10x)</text>
<text x="477.8" y="283.6" transform="rotate(-90 477.8 283.6)">+.00</text>
<text x="482.1" y="282.8" transform="rotate(-90 482.1 282.8)">- .50</text>
<text x="491.6" y="283.6" transform="rotate(-90 491.6 283.6)">+.00</text>
<text x="495.9" y="282.8" transform="rotate(-90 495.9 282.8)">- .50</text>
<text x="480.2" y="292.5" transform="rotate(-90 480.2 292.5)">6.00</text>
<text x="494" y="292.5" transform="rotate(-90 494 292.5)">6.00</text>
<text x="136" y="295.3" transform="rotate(-90 136 295.3)">3.00</text>
<text x="53.7" y="301.9" transform="rotate(-90 53.7 301.9)">5.40</text>
<text x="94.7" y="306.6" transform="rotate(-90 94.7 306.6)">14.25</text>
<text x="6.8" y="316.7">B</text>
<text x="584.7" y="316.7">B</text>
<text x="119.3" y="320.8">3.00</text>
<text x="131.9" y="320.8">.20</text>
<text x="180.1" y="320.8">11.00</text>
<text x="207.3" y="320.8">11.00</text>
<text x="480.9" y="318.4">3.00</text>
<text x="493.5" y="318.4">.20</text>
<text x="99.2" y="334">+.20</text>
<text x="117.6" y="331.4">25.50 .20</text>
<text x="307.4" y="335.1">+.00</text>
<text x="368" y="334.7" transform="rotate(-90 368 334.7)">12.00</text>
<text x="90.3" y="336.4">3.00</text>
<text x="99.9" y="338.3">- .00</text>
<text x="255.7" y="341.4" transform="rotate(-90 255.7 341.4)">+.00</text>
<text x="259.9" y="340.6" transform="rotate(-90 259.9 340.6)">- .50</text>
<text x="298.5" y="337.4">6.00</text>
<text x="308.2" y="339.3">-.50</text>
<text x="333.3" y="337.4">3.00</text>
<text x="345.9" y="337.4">.20</text>
<text x="359" y="338.2" transform="rotate(-90 359 338.2)">.20</text>
<text x="62.4" y="342.4">5.70</text>
<text x="176.4" y="343.4">86.50 .20</text>
<text x="307.4" y="346.2">+.00</text>
<text x="258" y="350.2" transform="rotate(-90 258 350.2)">6.00</text>
<text x="263.5" y="348.3">3.00</text>
<text x="276.1" y="348.3">.20</text>
<text x="298.5" y="348.5">6.00</text>
<text x="308.2" y="350.5">-.50</text>
<text x="359" y="350.8" transform="rotate(-90 359 350.8)">3.00</text>
<text x="6.8" y="386.7">A</text>
<text x="584.6" y="386.7">A</text>
<text x="36" y="413.6">8</text>
<text x="110.2" y="413.6">7</text>
<text x="184.5" y="413.6">6</text>
<text x="258.8" y="413.6">5</text>
<text x="333" y="413.6">4</text>
<text x="407.2" y="413.6">3</text>
<text x="481.5" y="413.6">2</text>
<text x="555.8" y="413.6">1</text>
</g>
<g font-size="2.7">
<text x="460.5" y="370.1">Tollerance :</text>
<text x="478.3" y="370.1">0.5</text>
<text x="564" y="369.6">Unit : mm</text>
<text x="460.5" y="377.1">Datum : 17-2-2014</text>
<text x="490" y="377.1">Name :</text>
<text x="564" y="375.6">Projection :</text>
<text x="564" y="393.2">Sheet size :</text>
</g>
</svg>
